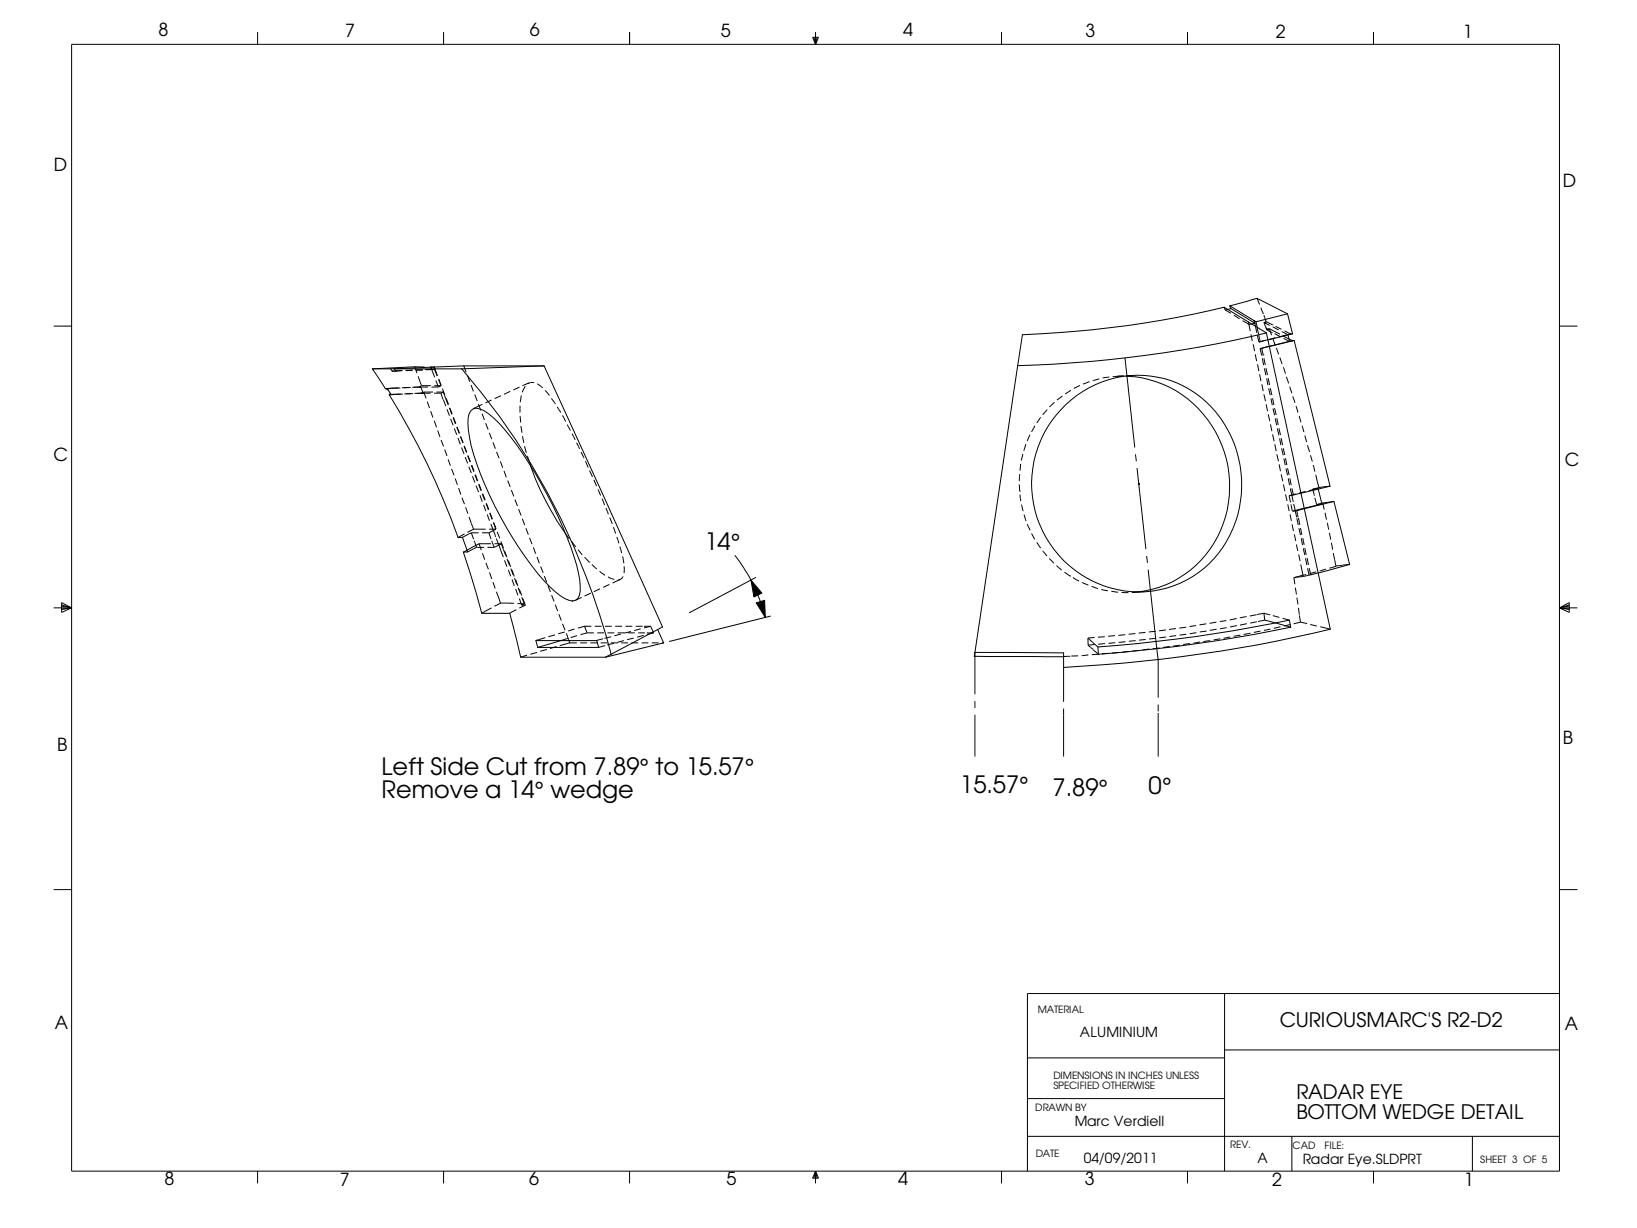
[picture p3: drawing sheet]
<svg xmlns="http://www.w3.org/2000/svg" width="305mm" height="229mm" viewBox="0 0 305 229" stroke-linecap="round" stroke-linejoin="round" font-family="sans-serif">
<g fill="none" stroke="#000" stroke-width=".19">
<path d="M13.3 8.3h277.1v209.7h-277.1zM48 6v2.3M82.6 6v2.3M117.2 6v2.3M151.3 6.9h1.1l-.6 1.4zM151.6 6.9l.2 1.4M151.8 6v2.3M152.1 6.9l-.3 1.4M186.5 6v2.3M221.1 6v2.3M255.7 6v2.3M227.9 57.2a188.4 188.4 0 0 1-37.5 5.1l-.9 5.8"/>
<path d="M227.9 57.2l.2 .5M227.9 57.2l7.9 4.8M228.1 57.7l1.1 .6M229 56.9l4.5 2.8M229 56.9l.2 .5M229.2 57.4l-1.1 .3M229.2 57.4l4.4 2.8M229.7 58.7l1.1 .7M231.4 59.7l1.1 .7M232.5 59.9v.5M233.5 59.7l.1 .5M233.5 59.7l.3 .2"/>
<path d="M233.5 59.7h.1M233.8 59.9l.3 1.1M234.1 55.5l-5.1 1.4M234.1 55.5l.4 1.2M234.1 55.5l5.6 2.9M234.8 57.3l.4 1.2M235.3 58.7l.5 1.2M235.8 59.9l1.1 .6M235.8 59.9l-.5 .1M235.8 59.9l-.3 .5M239.7 58.4l-5.9 1.5M239.7 58.4l1 3.7"/>
<path d="M10 60.7h3.3M69.3 68.7l2.5 3.6M69.3 68.7h3.4M71.8 72.3l.5 .3M71.8 72.3h.3l.2 .3M72.3 72.6l.3 .6M72.5 73.5a141.2 141.2 0 0 1 12.8 26.6M72.5 73.5h.3M72.6 73.2l-.1 .3M72.6 73.2l.2 .3M72.7 68.7l.3 .4M72.8 73.4l-.3 .1"/>
<path d="M73 69.1h.7M73.3 72.3h-1.5M73.3 68.6l-.6 .1M73.4 68.7l.3 .4M73.4 68.7h12.6M73.7 73.4l-.9 .1M74.5 72.2l-1.6 .1M74.9 69l-1.9 .1M74.9 69l-1.2 .1M75 73.4h-2.2M76.5 72.1l-1.7 .1M76.8 68.9l-1.3 .1"/>
<path d="M76.8 68.9l-1.2 .1M76.9 73.3h-1.6M77.1 72.1h1.3l.4 1.1M77.2 68.3l.4 1.2M77.2 68.3l-7.9 .4M77.2 68.3h1.8M77.9 70.1l.6 1.7M78 72.1h1.7M78 72.1h-1.2M78.5 71.8h1.7M78.5 71.8l-.5 .3M78.7 68.8l-1.3 .1"/>
<path d="M78.7 68.9h-1.2M78.8 73.2h-1.6M78.9 73l-.5 .2h1.8M78.9 73h1.7M78.9 73l.4 1.2M79.1 68.8l1.3-.1 .5 1.5M79.5 74.8l.5 1.1M80.2 76.5l.4 1.2M80.3 72.1h1.3M80.6 68.8h-1.2M80.8 73.2h1.3M80.9 68.3l.1 .5"/>
<path d="M80.9 71.8h1.2M80.9 78.3l.4 1.2M80.9 68.3l-7.5 .4M80.9 68.3h.1M81 68.8h-.6l-.2-.5h.6l.6 1.7M81 68.8l.4 1.2M81.2 70.8l.4 1.3M81.3 73h1.3M81.7 70.6l.4 1.2M82.1 73.2l.4 1.2M82.1 71.8l-.5 .3M82.4 72.3l.4 1.2"/>
<path d="M82.6 73l.8 2.4M82.6 73l-.5 .2M82.6 74.4l.4 1.2M83.1 74.1l.4 1.2M83.2 76.2l.5 1.2M83.7 75.9l.4 1.2M83.7 75.9l.5 1.2M83.9 78l.5 1.2M84.4 77.7l.4 1.2M84.4 77.7l.5 1.2M84.6 79.8l.4 1.1M85 79.5l.5 1.2"/>
<path d="M85.1 79.5l.5 1.1M86 68.7a131.8 131.8 0 0 1 27.8 53.1M86.4 68.1l.4 1.2M86.4 68.1l-5.5 .2M86.4 68.1h14.9M87 69.9l.5 1.2M87.7 76.5l.4-.4a3.1 3.1 0 0 1 2.8 .9 34.4 34.4 0 0 1 7.5 9.1 73.1 73.1 0 0 1 9.3 20.5 9.2 9.2 0 0 1 .2 4.3 1.35 1.35 0 0 1-1.9 .9 15.3 15.3 0 0 1-5.8-5 71.1 71.1 0 0 1-12.5-23.9 13.8 13.8 0 0 1-.4-5.9zM87.7 71.7l.4 1.2M88.4 73.4l.5 1.2M89.1 75.2l.4 1.2M89.7 77l.5 1.2M89.8 75.3l-1.7 .8"/>
<path d="M90.4 78.8l.5 1.2M91.5 74.5l-1.1 .5M93.3 73.7l-1.2 .5M95 72.9l-1.1 .5M96.7 72.1l-1.1 .5M96.8 75.5v1.3M96.8 77.4l.1 1.3M97 79.3l.2 1.3M97.1 73.6l-.2 1.3M97.8 71.9l-.6 1.1M98.5 71.3l-1.2 .5M99.4 71.2h-.6l-.6 .2"/>
<path d="M100 71.4l1 .8M101.3 68.1l22.1 48.6-9.6 5.1M101.3 68.1l-15.3 .6M101.5 72.6l.8 1M102.7 74.2l.7 1M103.8 75.7l.6 1.1M104.7 77.3l.6 1.2M105.6 79l.6 1.1M189.5 68.1l-8 53.4M192.7 79.2l-.6 1.2M193.8 77.7l-.8 1M195 76.2l-.9 1"/>
<path d="M196.3 74.9l-.9 .9M197.8 73.7l-1 .8M198.4 75.4a19.1 19.1 0 0 1 31.4 7.2 20.6 20.6 0 0 1-7.8 24.8 19.8 19.8 0 0 1-28.9-10.9 20.2 20.2 0 0 1 5.3-21.1zM199.4 72.6l-1.1 .7M201.1 71.8l-1.2 .5M202.9 71l-1.2 .5M204.7 70.5l-1.2 .4M206.5 70.2l-1.2 .2M208.4 70h.9M209.3 70l-2.1 .1M209.5 66.6l1.8 16.7M209.7 70a20.4 20.4 0 0 1 19 23.6 19.3 19.3 0 0 1-16.8 16.6"/>
<path d="M210.9 69.9h-1.3M232.5 60.4l.3 1.2M232.9 62.2l.3 1.3M233.3 64.1l.3 1.3M233.6 60.2l.4 1.8M233.6 60.2l-1.1 .2M233.7 66l.3 1.2M234.1 61l.3 1.2M234.1 62.4l.3 1.3M234.1 67.8l.3 1.3M234.4 62.4l.3 1.2-.3 .1M234.5 69.7l.3 1.3"/>
<path d="M234.6 64.9l.3 1.2M234.9 66.1h.1M234.9 64.8l.3 1.3M235 71.5l.2 1.3M235 66.7l.3 1.3M235.2 66.1h.1M235.3 73.4l.3 1.3M235.3 66.7l.3 1.2M235.3 60l1.1 .6M235.3 60l.2 .4M235.4 68.6l.3 1.2M235.5 60.4l.2 .6"/>
<path d="M235.7 68.5l.3 1.3M235.7 61l.1 .4M235.7 61l.4 .3 .2-.1M235.8 75.3l.2 1.2M235.8 62a227.4 227.4 0 0 1-46.3 6.1M235.8 62l11.9 55.1M235.8 70.4l.3 1.3M235.8 61.4l1.1 .5M236.1 70.4l.3 1.3M236.1 77.1l.3 1.3M236.2 72.3l.3 1.3M236.3 61.2l.5 1.2"/>
<path d="M236.3 61.2l-.5 .2M236.3 61.2l2 1M236.5 72.3l.3 1.2M236.6 79l.2 1.3M236.6 74.2l.3 1.2M236.9 60.5h.1M236.9 74.1l.3 1.3M237 63l.4 1.2M237 60.8l1.1 .6M237 76l.3 1.3M237.3 76l.3 1.3M237.3 62.1l1.1 .6"/>
<path d="M237.4 62.9l-1.2 .3M237.4 77.9l.3 1.3M237.5 60.7l1.1 .6M237.6 64.8l.5 1.2M237.7 77.9l.3 1.2M237.8 79.8l.3 1.2M238.1 79.7l.3 1.3M238.3 66.5l.4 1.3M238.7 61.7l1.1 .6M238.9 62.5l1.8 .9M238.9 68.4l.5 1.2M239 63l1.2 .6"/>
<path d="M239.2 61.6l1.1 .6M239.5 70.1l.4 1.3M239.8 62.3l.3 1.2M240.1 63.5h.1M240.2 63.5v.1M240.2 72l.3 1.2M240.3 62.2l-2.2 .5M240.3 62.2l-.5 .1M240.7 62.1l-6.3 1.6M240.7 62.1l-.4 .1M240.7 63.4l-.5 .2M240.7 63.4l-.5 .1"/>
<path d="M240.7 73.8l.4 1.2M241 63.4l-6.3 1.5 5.4-1.4M241 63.4l6.7 27.1M241 63.4h-.3M241.3 75.6l.4 1.2M241.9 77.4l.3 1.2M242.4 79.2l.4 1.2M290.4 60.7h3.3M81.5 80.1l.4 1.2M82.1 81.9l.5 1.2M82.8 83.7l.4 1.2M83.4 85.5l.5 1.2"/>
<path d="M84.1 87.3l.4 1.2M84.8 89.1l.4 1.2M85.3 81.5l.4 1.2M85.4 90.8l.4 1.3M85.7 81.3l.5 1.2M85.8 81.2l.4 1.2M85.9 83.3l.5 1.2M86 92.7l.5 1.2M86.4 83.1l.5 1.1M86.4 83l.5 1.2M86.5 99.4l-1.2 .7M86.6 85.1l.5 1.2"/>
<path d="M86.7 94.4l.4 1.2M87.1 84.8l.4 1.2M87.1 84.8l.5 1.2M87.3 86.9l.5 1.2M87.3 96.2l.9 2.3M87.8 86.6l.4 1.2M87.8 99.2h1.3M87.8 99.2l.4 1.2M87.8 99.2l-1.7 .8M87.8 86.6l.5 1.2M88 88.6l.4 1.2M88.2 98.5l-1.2 .6"/>
<path d="M88.2 98.5h2.2M88.4 88.4l.5 1.2M88.5 88.3l.4 1.2M88.6 90.4l.5 1.2M89.1 90.2l.5 1.2M89.2 90.1l.4 1.2M89.4 92.2l.4 1.2M89.7 99.2h1.3M89.8 91.9l.5 1.2M89.9 91.9l.4 1.2M90 94l.5 1.2M90.5 93.7l.4 1.2"/>
<path d="M90.6 93.7l.4 1.2M90.7 95.8l.4 1.1M91 99.2l.4 1.2M91.1 98.5h1.2M91.1 80.6l.5 1.1M91.2 95.5l.4 1.2M91.2 95.5l.5 1.1M91.4 97.5l.5 1.3M91.8 82.3l.4 1.2M91.9 98.7l.4 1.2M91.9 97.3l.4 1.2M91.9 98.8l-.9 .4"/>
<path d="M91.9 97.2l.5 1.2M92.3 98.5l-.4 .3M92.5 84.1l.4 1.2M92.6 99l.4 1.2M93.2 85.9l.4 1.2M93.9 87.7l.4 1.2M94.5 89.5l.5 1.1M95.2 91.2l.5 1.2M95.9 93l.5 1.2M96.6 94.8l.4 1.2M97.2 96.6l.5 1.1M97.3 81.2l.2 1.2"/>
<path d="M97.7 83.1l.3 1.2M97.9 98.3l.5 1.2M98.2 84.9a51.1 51.1 0 0 0 7.8 15.4M106.5 80.7l.6 1.2M107.4 82.4l.5 1.2M108.2 84.2l.5 1.1M109 85.9l.5 1.1M109.8 87.6l.5 1.2M110.6 89.3l.5 1.2M111.3 91.1l.5 1.1M112.1 92.8l.5 1.2M112.8 94.6l.5 1.2"/>
<path d="M113.5 96.4l.5 1.1M114.2 98.1l.4 1.2M114.9 99.9l.3 1.2M189.8 90.2l.1 1.2M189.9 91.4h.1M189.9 88.3l-.1 1.2M189.9 92.1l.2 1.2M190 86.4l-.1 1.2M190.2 93.9l.3 1.3M190.5 84.5l-.3 1.2M190.7 95.8l.4 1.2M191 82.7l-.4 1.2"/>
<path d="M191.3 97.6l.5 1.1M191.8 80.9l-.5 1.2M192.1 99.3l.6 1.1M211.4 84.6l.2 1.3M211.7 87.1l1.7 15.1M211.9 90h.3M211.9 89.9l.3 .3M212 89.9v.3M212.2 89.9l-.3 .3M236.9 80.9l.3 1.2M237.4 82.7l.2 1.3M237.7 84.6l.3 1.3"/>
<path d="M238.2 86.4l.2 1.3M238.3 81.6l.2 1.3M238.5 81.6l.3 1.2M238.5 88.3l.3 1.3M238.6 83.5l.3 1.3M238.9 83.4l.3 1.3M239 90.2l.2 1.2M239.1 85.3l.2 1.3M239.4 92l.2 1.3M239.4 85.3l.2 1.3M239.4 87.2l.3 1.3M239.7 87.2l.3 1.2"/>
<path d="M239.8 93.9l.2 1.2M239.9 89.1l.2 1.2M240 92.3l.3 1.2M240.2 89l.2 1.3M240.2 95.8l.3 1.2M240.2 90.9l.3 1.3M240.4 93.9l.2 1.2M240.5 92.2l.3 1.2M240.5 90.9l.3 1.3M240.5 92.2l-.5 .1M240.6 97.6l.2 1.2M240.8 92.2h-.3"/>
<path d="M240.9 93.8l.3 1.3M241 99.5l.3 1.2M241.2 95.1l.2 1.2M241.2 95.1h.3M241.3 91.9l-1.3 .4M241.5 96.5l.2 1.2M241.5 95.1l.2 1.2M241.8 96.4l.2 1.3M241.9 98.3l.2 1.3M242.1 98.3l.3 1.3M243 81.1l.3 1.2M243.1 91.5l-1.2 .3"/>
<path d="M243.5 82.9l.3 1.2M244 84.8l.3 1.1M244.4 91.1l1-.2 .7 2.9M244.4 91.1l.3 1.2M244.5 86.6l.3 1.2M244.8 92.7l.4 1.2M245 88.4l.6 2.4M245.4 90.9l-1.7 .5M245.6 90.8l-1.2 .3M246.1 93.8l-5.4 1.4 .5-.1M246.1 93.8l-.9 .1M246.3 93.6l.2 1.3"/>
<path d="M246.3 93.6l-1.1 .3M246.7 95.5l.3 1.2M247.1 97.3l.3 1.3M247.5 99.2l.3 1.3M247.7 90.5l-6.9 1.7M247.7 90.5l-2.1 .3M248.4 93.3l-6.9 1.8M248.4 93.3l2.9 11.8M248.4 93.3l-2.1 .3M10 113.2h3.3M11.5 112.2l1.8 1-1.8 .8zM11.5 112.6l1.8 .6"/>
<path d="M11.5 112.8l1.8 .4M13.3 113.2l-1.8 .2M86.1 100l1 2.7M86.1 100l-.8 .1M86.3 102.8l2.3 7.5 1.1 3.9M87 102.4l-.7 .4M87.1 102.7l-.8 .1M88.3 100.7l.4 1.2M89.2 101.2l-2.3 1.2M89.2 101.2h2.2M89.2 101.2l.4 1.2M89.7 114.2h5.2"/>
<path d="M89.8 103l.5 1.2M90.1 101.9h-1.4l-1.6 .8M90.5 104.8l.4 1.2M90.8 101.9h1.2M91.1 106.6l.5 1.2M91.5 113.2l-1.8 1M91.6 100.7l.4 1.2M91.8 108.4l.4 1.2M92.1 101.2h1.2M92.4 100.2l.5 1.3M92.4 110.2l.8 2.1h2.5M92.9 101.5l-.9 .4"/>
<path d="M92.9 101.4l.8 2.3M93.2 112.3l-1.1 .6M93.3 100.8l.4 1.2M93.3 101.2l-.4 .3M93.3 101.2l.9 2.3M93.9 102.6l.5 1.2M93.9 104.3l.5 1.2M94.4 104.1l.5 1.1M94.7 104.4l.4 1.1M94.7 106.1l.4 1.2M94.9 114.2l2 8.1M95.1 105.8l.4 1.2"/>
<path d="M95.3 106.1l.5 1.2M95.3 107.9l.5 1.2M95.8 107.6l.4 1.2M96 107.9l.4 1.2M96 109.6l.4 1.2M96.1 113.5l-1.2 .7M96.4 112.4h1.2M96.5 109.4l.4 1.2M96.7 109.7l.5 1.2M96.7 111.4l.5 1.2M97.2 112.6h.6l-1.1 .6M97.2 111.2l.4 1.2"/>
<path d="M97.4 111.4l.4 1.2M97.6 112.4l-.4 .2M98.6 100.1l.5 1.2M99.3 101.9l.4 1.2M100 103.7l.4 1.2M100.7 105.5l.4 1.1M101.3 107.2l.5 1.2M101.5 118.7l-1.7 .5M102 109l.5 1.2M102.7 110.8l.5 1.2M103.3 118.2l-1.2 .3M103.4 112.6l.4 1.1"/>
<path d="M104.1 114.3l.4 1.2M104.7 116.1l.5 1.2M105.2 117.6l-1.3 .4M105.5 117.9l.6 1.8M105.6 118.9h.1M105.6 118.9l-5.5 1.6M106.4 100.8l.8 1M107 117.1l-1.2 .4M107.4 119.7h-1.3l-1.9 .5M107.4 118.3l-1.1 .4M107.6 102.3l.8 1M108 119.7h1.3"/>
<path d="M108.3 111.2l-1.2 .6M108.8 116.6h.1M108.8 103.7l.9 .9M108.8 116.6h1.3M108.8 116.6l-1.2 .3M108.8 116.6l.5 1.2M109.3 117.8l-1.2 .4M109.3 117.8h1.3M109.7 104.6h.1M109.9 119.7h1.3M110 110.4l-1.2 .6M110.2 105.1l.9 .8"/>
<path d="M110.7 116.6h1.3M111.2 117.8h1.3M111.6 106.3l1 .8M111.7 109.6l-1.1 .6M111.8 119.7h1.3M112.3 118.9l-1.2 .3M112.6 116.6h1.3M113.1 117.8h1.3M113.2 107.4l1.2 .5M113.5 108.8l-1.2 .5M113.7 119.7h1.3M113.8 118.5l-1.2 .3"/>
<path d="M114.3 119.8l-1.2 .3M114.6 116.6h1.2M115 117.8h1.3M115.4 101.8l.3 1.2M115.5 107.9l-1.5 .6M115.6 118l-1.2 .4M115.7 119.7h1.2M115.9 103.6l.3 1.3M116 107.3a.92 .92 0 0 1-1 .6M116.2 119.3l-1.3 .3M116.2 105.4v1.3M116.5 116.6h1.2"/>
<path d="M116.9 117.8h1.3M117.5 117.6l-1.3 .3M117.6 119.7h1.2M118 118.8l-1.2 .3M118.4 116.6h1.2M118.8 117.8h1.3M119.3 117.1l-1.2 .3M119.5 119.7h1.2M119.8 118.3l-1.2 .3M119.9 116.6h1.3M120.4 117.8h1.3M121.2 116.6l-1.3 .3"/>
<path d="M121.2 116.6l.5 1.2M121.4 119.7h1.2M121.7 117.8l-1.3 .3M122.4 117.2l1.2 2.5M123.3 119.7h.3M123.6 119.7l-10.9 2.6M136.8 103.4a30.8 30.8 0 0 1 5.7 11.5M139.8 108l2.1 2.4-1.5 .7zM140.8 107.5l-12.5 6.6M140.8 112.2l1.6-.4 .1 3.1zM143.5 114.7l-18.9 4.7M193 101l.8 1"/>
<path d="M194.1 102.5l.8 1M195.4 104l.9 .9M196.7 105.3l1 .8M198.2 106.5l1 .7M199.2 107.2h.1M199.8 107.5l1.1 .7M201.5 108.4l1.1 .5M202.6 118.8v1.3l1.2-.1M202.6 118.8l1.8 1.6M203.2 109.1l1.2 .5M203.8 118.7l-1.2 .1M205.1 109.7l1.2 .3"/>
<path d="M205.7 118.5l-1.3 .1M205.7 119.8l-1.2 .1M206.4 119.8h.1M206.9 110.1l1.3 .1M207.6 118.3l-1.3 .1M207.6 119.6l-1.2 .2M208.8 110.3h1.3M209.5 118.2l-1.3 .1M209.6 119.5l-1.3 .1M211.4 117.9l-1.3 .2M211.5 119.3l-1.3 .1M213.1 110.2l-2.4 .1"/>
<path d="M213.3 117.7l-1.3 .2M213.3 119l-1.2 .2M213.5 103.5l.2 1.3M213.8 106l1.8 16.8v7.1M215.2 117.5l-1.3 .1M215.2 118.8l-1.2 .2M217.1 117.3l-1.3 .1M217.1 118.6l-1.2 .1M218.9 117l-1.2 .2M219 118.3l-1.2 .2M220.9 116.8l-1.3 .1M220.9 118.1l-1.3 .1"/>
<path d="M221.6 119.8l-1.3 .2M222.7 116.5l-1.2 .1M222.8 117.8l-1.3 .2M223.4 119.5l-1.2 .2M224.6 116.1l-1.2 .2M224.7 117.5l-1.3 .1M225.3 119.3l-1.2 .1M226.5 115.8l-1.3 .2M226.5 117.1l-1.2 .2M227.2 118.9l-1.2 .2M228.3 115.5l-1.2 .2M228.4 116.8l-1.2 .3"/>
<path d="M229.1 118.6l-1.3 .2M230.3 115.1l-1.3 .3M230.3 116.5l-1.3 .2M231 118.2l-1.3 .2M232.1 114.8l-1.3 .2M232.2 116.1l-1.3 .3M232.8 117.9l-1.2 .2M234 114.4l-1.3 .3M234 115.7l-1.2 .3M234.7 117.5l-1.2 .2M235.3 114.2l1.2 .3M235.3 114.2h.1"/>
<path d="M235.3 114.2l-1.2 .2M235.3 114.2l.2 1.2M235.5 115.4l4.8 1.4M235.5 115.4l-1.3 .3M236.6 117.1l-1.3 .2M237 114.6l1.2 .3M238.4 116.7l-1.2 .3M238.8 115.1l1.3 .3M240.1 115.4a265.8 265.8 0 0 1-35.7 5M240.1 115.4l.2 1.4M240.3 116.2l-1.2 .3M240.3 116.8a277.8 277.8 0 0 1-35.8 5"/>
<path d="M240.9 107.5l.2 1.3M241.2 109.4l.2 1.3M241.4 101.3l.2 1.3M241.5 111.3l.2 1.2M241.8 113.2l.1 1.2M241.8 103.2l.3 1.2M241.9 114.6l.2 1.2M242.1 115.8l1.3 .3M242.1 115.8l-1.2 .3M242.2 105.1l.5 2.2M242.3 100.2l.2 1.3M242.6 100.2l.2 1.2"/>
<path d="M242.7 102.1l.3 1.2M243 102l.2 1.3M243.1 103.9l.2 1.3M243.2 106.9l-2.3 .6M243.4 103.9l.2 1.3M243.5 105.8l.3 1.3M243.8 107.1l-2.9 .4M243.8 105.7l.3 1.3M244 116.2l1.2 .3M244.1 107l-.3 .1M245.1 106.4l-1.3 .4M245.8 116.7l1.9 .4"/>
<path d="M246.9 105.9l-1.2 .4M247.7 117.1a277.5 277.5 0 0 1-49.7 7.1M247.9 101l.2 1.3M248.2 103l.6 2.4-1.3 .3M250 105.2l-1.2 .2M251.3 105.1l-7.2 1.9M251.3 105.1l-1.3 .1M290.4 113.2h3.3M290.4 113.2l1.8 .2M290.4 113.2l1.8-1v1.8zM292.2 112.8l-1.8 .4M292.2 112.6l-1.8 .6"/>
<path d="M96.9 122.3h15.8M98.1 122l-1.2 .3M100 121.5l-1.2 .3M100.1 120.5l-.3-1.2h11.3l.4 1.2M100.1 120.5h11.4M101.8 120.9l-1.2 .3M103.6 120.4l-1.2 .3M112.7 120.2l-1.2 .3M113.8 121.8l-1.1 .5M181.5 121.5h16.5v9.1M181.5 121.5l-.1 .7h17.9M181.5 121.5v7.7"/>
<path d="M181.5 130.5v1.3M181.5 133.1v7.7M198 131.9v8.9M200.7 122.1h-1.2M202.6 120.1l.9 .8M202.6 121.9l-1.2 .1M203.5 120.9l1 .9M204.4 120.4l.1 1.4M204.6 121.8l-1.3 .1M206.4 121.6l-1.2 .1M208.3 121.5l-1.2 .1M210.2 121.3l-1.2 .1"/>
<path d="M212.1 121.1l-1.2 .1M214 120.8l-1.2 .2M215.6 131.1v1.3M215.6 132.7v8.1M215.9 120.6l-1.3 .2M217.8 120.4l-1.3 .1M219.7 120.1l-1.3 .2M10 165.6h3.3M290.4 165.6h3.3M191.3 196.9h36.7M228 185v33M228 195.5h62.4"/>
<path d="M290.4 185h-99.1v33M48 218v2.3M82.6 218v2.3M117.2 218v2.3M151.8 218v2.3M151.8 218l.6 1.3h-1.1zM151.8 218l-.2 1.3M151.8 218l.3 1.3M186.5 218v2.3M191.3 204.5h36.7M191.3 211.5h99.1M221.1 218v2.3"/>
<path d="M240.5 211.5v6.5M255.7 218v2.3M274.2 211.5v6.5"/>
</g>
<path d="M139.8 108l2.1 2.4-1.5 .7zM140.8 112.2l1.6-.4 .1 3.1z" fill="#000"/>
<g font-size="4.4">
<text x="131.1" y="102.4">14°</text>
<text x="71" y="144.2">Left Side Cut from 7.89° to 15.57°</text>
<text x="71" y="148.6">Remove a 14° wedge</text>
<text x="178.7" y="147.5">15.57°</text>
<text x="196" y="148.1">7.89°</text>
<text x="213.9" y="147.9">0°</text>
</g>
<g font-size="3.7">
<text x="238.3" y="191.1">CURIOUSMARC'S R2-D2</text>
<text x="241.4" y="204.6">RADAR EYE</text>
<text x="241.4" y="208.3">BOTTOM WEDGE DETAIL</text>
</g>
<g font-size="3.3">
<text x="29.5" y="6.7">8</text>
<text x="64.3" y="6.8">7</text>
<text x="98.7" y="6.8">6</text>
<text x="134.2" y="6.8">5</text>
<text x="168.1" y="6.6">4</text>
<text x="202.1" y="6.8">3</text>
<text x="237.5" y="7">2</text>
<text x="272.4" y="7">1</text>
<text x="10" y="31.8">D</text>
<text x="291" y="34.9">D</text>
<text x="9.9" y="85.7">C</text>
<text x="291.3" y="86.7">C</text>
<text x="10.6" y="139.7">B</text>
<text x="291" y="138.4">B</text>
<text x="10.2" y="191.5">A</text>
<text x="291.4" y="191.7">A</text>
<text x="30.6" y="220.7">8</text>
<text x="63.3" y="220.8">7</text>
<text x="98.5" y="220.7">6</text>
<text x="135.3" y="220.7">5</text>
<text x="167.2" y="220.7">4</text>
<text x="202" y="220.6">3</text>
<text x="236.9" y="220.7">2</text>
<text x="272.5" y="220.8">1</text>
</g>
<g font-size="2.6">
<text x="201.1" y="193.1">ALUMINIUM</text>
<text x="200.1" y="209.7">Marc Verdiell</text>
<text x="201.8" y="216.5">04/09/2011</text>
<text x="234.1" y="216.5">A</text>
<text x="242.6" y="216.7">Radar Eye.SLDPRT</text>
</g>
<g font-size="1.9">
<text x="193.3" y="188.6">MATERIAL</text>
<text x="196.1" y="200.8">DIMENSIONS IN INCHES UNLESS</text>
<text x="196.1" y="202.7">SPECIFIED OTHERWISE</text>
<text x="192.7" y="206.8">DRAWN BY</text>
<text x="192.9" y="215.4">DATE</text>
<text x="229" y="213.8">REV.</text>
<text x="240.7" y="213.8">CAD</text>
<text x="246.6" y="213.8">FILE:</text>
<text x="275.6" y="216.5">SHEET 3 OF 5</text>
</g>
</svg>
